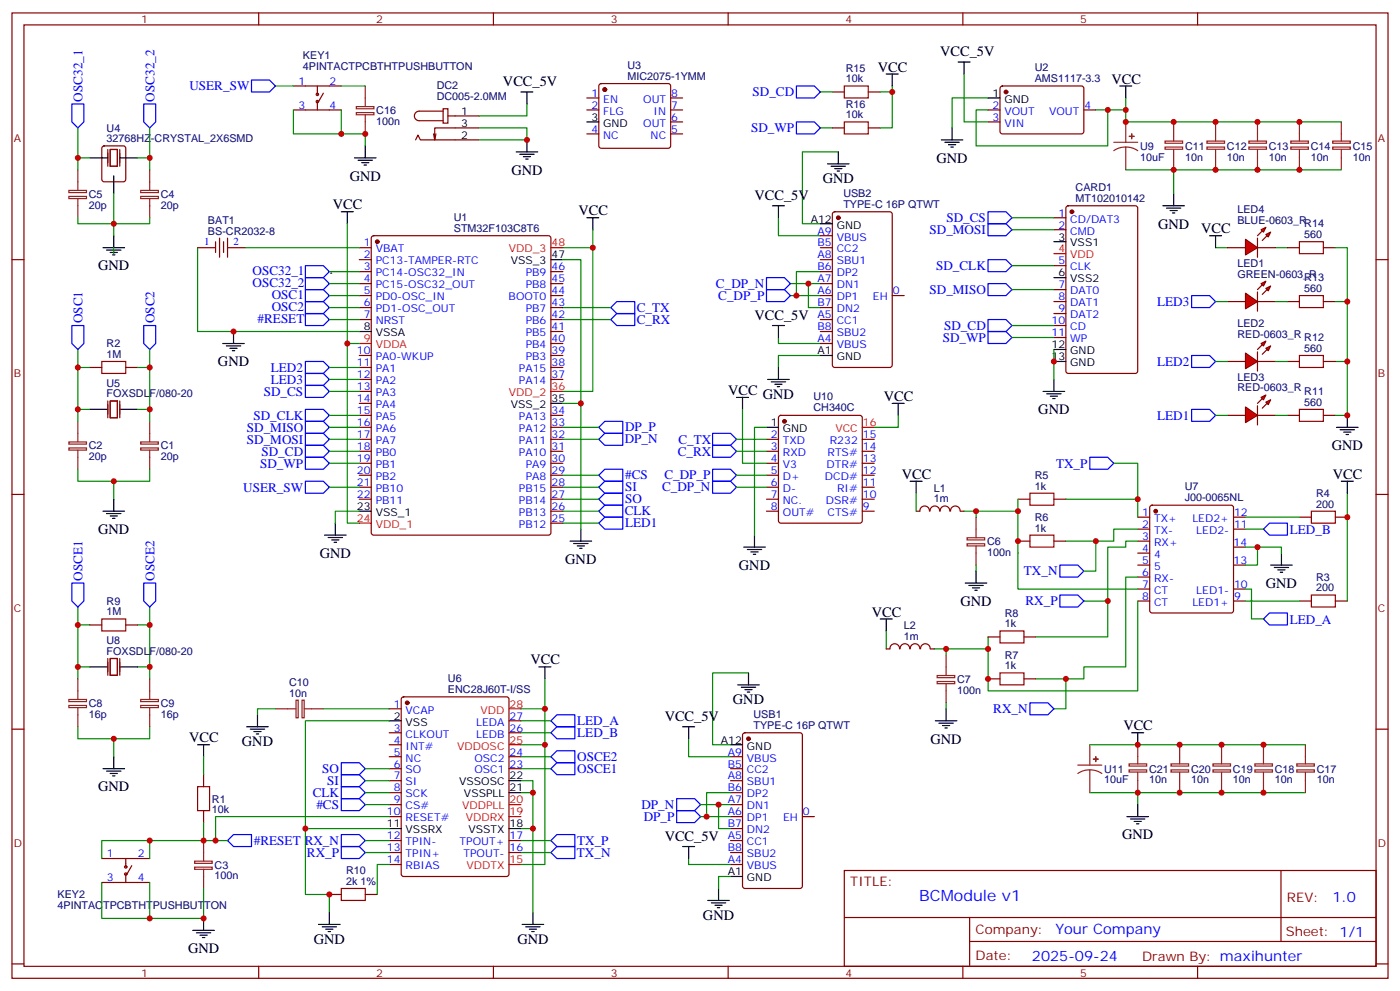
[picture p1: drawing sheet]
<svg xmlns="http://www.w3.org/2000/svg" width="412mm" height="292mm" viewBox="0 0 412 292" stroke-linecap="round" stroke-linejoin="round" font-family="sans-serif">
<g fill="none" stroke="#870000" stroke-width=".35">
<path d="M3.5 3.8h405.4v284.3h-405.4zM7.1 7.3h398.2v277.3h-398.2zM76.2 3.8v3.5M145.3 3.8v3.5M214.5 3.8v3.5M283.6 3.8v3.5M352.8 3.8v3.5M172.9 32.4h3.5M172.9 28.9h3.5M172.9 39.4h3.5M176.6 24.8l.5-.2h19.7l.5 .2 .3 .5v17.7l-.3 .5-.5 .2h-19.7l-.5-.3-.2-.4v-17.7zM197.6 32.4h3.5"/>
<path d="M197.6 35.9h3.5M197.6 28.9h3.5M197.6 39.4h3.5M291 32.4h3.6M291 35.9h3.6M294.8 25.5l.5-.2 23.5 .1 .5 .6-.1 13-.6 .4h-23.6l-.4-.7v-12.7zM319.3 32.4h3.5M30.2 43.2l.5-.2h5.6l.7 .4v9.4l-.4 .7-5.9 .1-.7-.5v-9.4zM3.5 76.5h3.6M105.8 76.5h3.6M105.8 73h3.6M109.6 69.6l.5-.2h51.5l.6 .5 .1 87-.5 .7h-51.7l-.7-.4v-87.1z"/>
<path d="M405.3 76.5h3.6M105.8 80h3.6M105.8 83.5h3.6M105.8 87.1h3.6M105.8 90.6h3.6M105.8 94.1h3.6M162.3 80h3.5M162.3 83.5h3.5M162.3 87.1h3.5M162.3 90.6h3.5M162.3 94.1h3.5M162.3 97.6h3.5"/>
<path d="M105.8 104.7h3.6M105.8 108.2h3.6M105.8 111.8h3.6M105.8 115.3h3.6M105.8 118.8h3.6M162.3 104.7h3.5M162.3 108.2h3.5M162.3 111.8h3.5M162.3 101.2h3.5M105.8 122.3h3.6M105.8 125.9h3.6M105.8 129.4h3.6"/>
<path d="M105.8 132.9h3.6M105.8 136.5h3.6M105.8 140h3.6M162.3 122.3h3.5M162.3 125.9h3.5M162.3 129.4h3.5M162.3 132.9h3.5M162.3 136.5h3.5M162.3 140h3.5M3.5 145.6h3.6M105.8 143.5h3.6M105.8 147h3.6"/>
<path d="M162.3 143.5h3.5M162.3 147h3.5M162.3 154.1h3.5M162.3 150.6h3.5M405.3 145.6h3.6M3.5 214.8h3.6M405.3 214.8h3.6M248.7 256.4h156.6v28.2h-156.6zM377.3 256.4v20.9M248.7 270.2h156.5M285.6 277.3h119.6M285.6 270.2v14.2"/>
<path d="M3.5 283.9h3.6M76.2 284.6v3.5M145.3 284.6v3.5M214.5 284.6v3.5M283.6 284.6v3.5M352.8 284.6v3.5M405.3 283.9h3.6"/>
</g>
<g fill="#870000" stroke="#870000" stroke-width=".35">
<circle cx="111.1" cy="71.2" r=".53"/>
<circle cx="296.3" cy="27.1" r=".53"/>
<circle cx="178.2" cy="26.4" r=".53"/>
</g>
<g fill="none" stroke="#000" stroke-width=".35">
<path d="M282.2 18.3h3.6M284 18.3v3.5M172.9 35.9h3.5M291 28.9h3.6M329.8 25.3h3.6M331.6 25.3v3.6M26.5 46.5h5.2M33.5 51.8v5.3M35.3 46.5h5.3M162.3 76.5h3.5M105.8 97.6h3.6M162.3 118.8h3.5"/>
<path d="M26.5 120.6h5.2M35.3 120.6h5.3M95.6 157.6h6.4M96.7 158.3h4.2M97.7 159h2.1M98.4 159.7h.7M98.8 154.1v3.5M105.8 150.6h3.6"/>
</g>
<path d="M162.3 73h3.5M105.8 101.2h3.6M162.3 115.3h3.5M105.8 154.1h3.6" fill="none" stroke="#f00" stroke-width=".35"/>
<path d="M31.7 44v5M32.5 44h2.1v5h-2.1zM35.3 44v5M31.7 118.1v4.9M32.5 118.1h2.1v4.9h-2.1zM35.3 118.1v4.9" fill="none" stroke="#871200" stroke-width=".35"/>
<path d="M20.3 130.2h5.2v.6h-5.2zM20.3 131.9h5.2v.7h-5.2zM22.9 124.1v6M22.9 132.6v5.6M41.5 130.2h5.1v.6h-5.1zM41.5 131.9h5.1v.7h-5.1zM44.1 124.1v6M44.1 132.6v5.6" fill="none" stroke="#8c2424" stroke-width=".35"/>
<g fill="#f00" stroke="#870000" stroke-width=".35">
<path d="M366.9 86.4l3.5 2.4-3.5 2.1z"/>
<path d="M370.4 86v5.7z"/>
</g>
<g fill="#870000" stroke="#870000" stroke-width=".35">
<path d="M371.8 83.9l-1.4 1.4z"/>
<path d="M371.8 86.7l1.4-1.4z"/>
</g>
<g fill="#f00" stroke="#870000" stroke-width=".35">
<path d="M371.5 83.5l1.4-.7-.7 1.4z"/>
<path d="M372.9 84.9l1.4-.7-.7 1.5z"/>
</g>
<path d="M361.6 88.8h5.3M370.4 88.8h5.3" fill="none" stroke="#870000" stroke-width=".35"/>
<g fill="#f00" stroke="#870000" stroke-width=".35">
<path d="M366.9 104l3.5 2.5-3.5 2.1z"/>
<path d="M370.4 103.6v5.7z"/>
</g>
<g fill="#870000" stroke="#870000" stroke-width=".35">
<path d="M370.4 102.9l1.4-1.4z"/>
<path d="M371.8 104.4l1.4-1.5z"/>
</g>
<g fill="#f00" stroke="#870000" stroke-width=".35">
<path d="M371.5 101.2l1.4-.7-.7 1.4z"/>
<path d="M372.9 102.6l1.4-.7-.7 1.4z"/>
</g>
<path d="M361.6 106.5h5.3M370.4 106.5h5.3" fill="none" stroke="#870000" stroke-width=".35"/>
<g fill="#f00" stroke="#870000" stroke-width=".35">
<path d="M366.9 119.9l3.5 2.4-3.5 2.2z"/>
<path d="M370.4 119.5v5.7z"/>
</g>
<g fill="#870000" stroke="#870000" stroke-width=".35">
<path d="M371.8 117.4l-1.4 1.4z"/>
<path d="M371.8 120.2l1.4-1.4z"/>
</g>
<g fill="#f00" stroke="#870000" stroke-width=".35">
<path d="M371.5 117.1l1.4-.8-.7 1.5z"/>
<path d="M372.9 118.5l1.4-.7-.7 1.4z"/>
</g>
<g fill="none" stroke="#870000" stroke-width=".35">
<path d="M86.4 32.4h14.1M86.4 25.3h14.1M93.5 25.3v2.5M93.5 29.9v2.5M95.2 27.4l-1.4 2.5M58.2 73h5.3M67 73h5.3M310.4 64.1h3.6M310.4 67.7h3.6M310.4 78.2h3.6M314.2 60.8l.5-.2h19.7l.7 .4v48.3l-.4 .6-20 .1-.7-.5v-48.2zM379.2 73h3.6"/>
<path d="M389.8 73h3.5M310.4 85.3h3.6M310.4 88.8h3.6M310.4 92.4h3.6M310.4 95.9h3.6M310.4 99.4h3.6M379.2 88.8h3.6M389.8 88.8h3.5M26.5 108.2h3.5M37 108.2h3.6M379.2 106.5h3.6M389.8 106.5h3.5"/>
<path d="M361.6 122.3h5.3M370.4 122.3h5.3M379.2 122.3h3.6M389.8 122.3h3.5M269.9 150.6h1M271 150.5a1.41 1.41 0 0 1 1.4-1.5 1.41 1.41 0 0 1 1.4 1.5M274 150.5a1.41 1.41 0 0 1 1.4-1.5 1.41 1.41 0 0 1 1.4 1.5M277 150.5a1.41 1.41 0 0 1 1.4-1.5 1.41 1.41 0 0 1 1.4 1.5M280 150.5a1.41 1.41 0 0 1 1.4-1.5 1.41 1.41 0 0 1 1.4 1.5M282.9 150.6h1.1M299.9 159.4h3.5M299.9 147h3.5"/>
<path d="M310.4 159.4h3.6M310.4 147h3.6M335.1 152.3h3.6M335.1 155.9h3.6M335.1 159.4h3.6M338.9 149l.5-.2h23.3l.5 .2 .2 .5v30.3l-.3 .5-.4 .3h-23.3l-.5-.3-.2-.5v-30.3zM363.4 152.3h3.5M363.4 155.9h3.5M382.8 152.3h3.5M393.3 152.3h3.6M335.1 166.4h3.6M335.1 173.5h3.6"/>
<path d="M335.1 177h3.6M335.1 170h3.6M335.1 162.9h3.6M363.4 166.4h3.5M363.4 161.1h3.5M363.4 173.5h3.5M363.4 177h3.5M382.8 177h3.5M393.3 177h3.6M26.5 184.1h3.5M37 184.1h3.6M261.1 191.1h1"/>
<path d="M262.2 191.1a1.41 1.41 0 0 1 1.4-1.5 1.41 1.41 0 0 1 1.4 1.5M265.1 191.1a1.41 1.41 0 0 1 1.5-1.5 1.41 1.41 0 0 1 1.4 1.5M268.1 191.1a1.41 1.41 0 0 1 1.4-1.5 1.41 1.41 0 0 1 1.4 1.5M271.2 191.1a1.41 1.41 0 0 1 1.4-1.5 1.41 1.41 0 0 1 1.4 1.5M274.1 191.1h1.1M291 200h3.6M291 187.6h3.6M301.6 200h3.6M301.6 187.6h3.6M114.7 208.8h3.5M114.7 215.8h3.5M114.7 219.4h3.5"/>
<path d="M118.4 205.5l.5-.3h30.3l.7 .5v51.8l-.4 .6-30.6 .1-.7-.5v-51.7zM149.9 215.8h3.6M149.9 212.3h3.6M60 228.2v3.5M60 238.8v3.5M114.7 222.9h3.5M114.7 226.4h3.5M114.7 229.9h3.5M114.7 233.5h3.5M114.7 237h3.5M149.9 222.9h3.6M149.9 226.4h3.6"/>
<path d="M30 259.9h14.1M30 252.9h14.1M37 252.9v2.4M37 257.5v2.4M38.8 255l-1.4 2.5M114.7 240.5h3.5M114.7 247.6h3.5M114.7 251.1h3.5M114.7 254.6h3.5M149.9 247.6h3.6M149.9 251.1h3.6M97 263.5h3.5"/>
<path d="M107.6 263.5h3.5"/>
<circle cx="93.5" cy="29.9" r=".35"/>
<circle cx="93.5" cy="27.8" r=".35"/>
<circle cx="37" cy="255.3" r=".35"/>
<circle cx="37" cy="257.5" r=".35"/>
</g>
<g fill="none" stroke="#8c2424" stroke-width=".35">
<path d="M331.6 35.9v6M20.3 56.1h5.2v.6h-5.2zM20.3 57.9h5.2v.6h-5.2zM22.9 50v6M22.9 58.5v5.6M41.5 56.1h5.1v.6h-5.1zM41.5 57.9h5.1v.6h-5.1zM44.1 50v6M44.1 58.5v5.6M328.1 41.9h7M331.6 43.3l1.9 .3 1.6 .8M331.6 43.3l-1.8 .3-1.7 .8"/>
<path d="M331.6 43.3v6.7M284.9 158.4h5.2v.6h-5.2zM287.5 152.3v6M284.9 160.2h5.2v.6h-5.2zM287.5 160.8v5.6M22.9 200v6M44.1 200v6M276 199h5.2v.6h-5.2zM278.7 192.9v6M20.3 206h5.2v.7h-5.2zM20.3 207.8h5.2v.6h-5.2zM22.9 208.4v5.7"/>
<path d="M41.5 206h5.1v.7h-5.1zM41.5 207.8h5.1v.6h-5.1zM44.1 208.4v5.7M276 200.7h5.2v.7h-5.2zM278.7 201.4v5.6M57.3 253.6h5.2v.7h-5.2zM57.3 255.4h5.2v.6h-5.2zM60 247.6v6M60 256v5.7"/>
</g>
<g fill="none" stroke="#000" stroke-width=".35">
<path d="M30.3 73h6.4M31.4 73.7h4.2M32.5 74.4h2.1M33.2 75.1h.7M33.5 69.4v3.6M310.4 71.2h3.6M68.8 97.6v3.6M310.4 81.8h3.6M65.6 101.2h6.4M66.7 101.9h4.2M67.7 102.6h2.1M68.4 103.3h.7"/>
<path d="M310.4 102.9h3.6M310.4 106.5h3.6M393.7 125.9h6.3M394.8 126.6h4.2M395.8 127.3h2.1M396.5 128h.7M396.9 122.3v3.6M30.3 150.6h6.4M31.4 151.3h4.2M32.5 152h2.1M33.2 152.7h.7M33.5 147v3.6"/>
<path d="M167.9 159.4h6.4M171.1 155.9v3.5M268.1 141.7h3.5M269.9 141.7v3.6M395.1 141.7h3.5M396.9 141.7v3.6M169 160.1h4.2M170 160.8h2.2M170.7 161.5h.7M284.3 171.7h6.4M285.4 172.4h4.2M286.5 173.1h2.1"/>
<path d="M287.2 173.8h.7M287.5 168.2v3.5M374.3 166.4h6.3M375.4 167.1h4.2M376.4 167.9h2.1M377.1 168.6h.7M377.5 162.9v3.5M26.5 196.4h5.2M35.3 196.4h5.3M158.7 196.4h3.6M160.5 196.4v3.6M259.3 182.3h3.5"/>
<path d="M261.1 182.3v3.5M58.2 219.4h3.5M60 219.4v3.5M72.7 214.1h6.3M73.7 214.8h4.3M74.8 215.5h2.1M75.5 216.2h.7M75.8 210.5v3.6M114.7 212.3h3.5M275.5 212.3h6.4M276.6 213h4.2M277.6 213.7h2.2"/>
<path d="M278.3 214.4h.7M278.7 208.8v3.5M30.3 226.4h6.4M31.4 227.1h4.2M32.5 227.8h2.1M33.2 228.5h.7M33.5 222.9v3.5M149.9 233.5h3.6M149.9 229.9h3.6M114.7 244.1h3.5M149.9 244.1h3.6M56.8 274h6.3"/>
<path d="M57.9 274.7h4.2M58.9 275.4h2.1M59.6 276.2h.7M60 270.5v3.5M93.8 272.3h6.4M94.9 273h4.2M96 273.7h2.1M96.7 274.4h.7M97 268.7v3.6M153.8 272.3h6.4M154.9 273h4.2M155.9 273.7h2.1"/>
<path d="M156.6 274.4h.7M157 268.7v3.6"/>
</g>
<g fill="none" stroke="#00f" stroke-width=".35">
<path d="M21.2 30.6h3.5v5.3l-1.8 1.8-1.7-1.8zM42.3 30.6h3.6v5.3l-1.8 1.8-1.8-1.8zM90 78.2h5.2l1.8 1.8-1.8 1.8h-5.2zM21.2 95.9h3.5v5.3l-1.8 1.7-1.7-1.7zM42.3 95.9h3.6v5.3l-1.8 1.7-1.8-1.7zM90 92.4h5.2l1.8 1.7-1.8 1.8h-5.2zM90 85.3h5.2l1.8 1.8-1.8 1.7h-5.2zM90 88.8h5.2l1.8 1.8-1.8 1.8h-5.2zM90 81.8h5.2l1.8 1.7-1.8 1.8h-5.2zM351 87.1h5.3l1.8 1.7-1.8 1.8h-5.3zM351 104.7h5.3l1.8 1.8-1.8 1.7h-5.3zM176.4 140l1.8-1.8h5.2v3.5h-5.2z"/>
<path d="M321 134.7h5.3l1.8 1.8-1.8 1.7h-5.3zM351 120.6h5.3l1.8 1.7-1.8 1.8h-5.3zM176.4 150.6l1.8-1.8h5.2v3.5h-5.2zM176.4 143.5l1.8-1.8h5.2v3.6h-5.2zM176.4 147l1.8-1.7h5.2v3.5h-5.2zM372.2 155.9l1.7-1.8h5.3v3.5h-5.3zM21.2 171.7h3.5v5.3l-1.8 1.8-1.7-1.8zM42.3 171.7h3.6v5.3l-1.8 1.8-1.8-1.8zM312.2 166.4h5.3l1.8 1.8-1.8 1.8h-5.3zM312.2 175.3h5.3l1.8 1.7-1.8 1.8h-5.3zM372.2 182.3l1.7-1.7h5.3v3.5h-5.3zM162.3 212.3l1.7-1.8h5.3v3.6h-5.3z"/>
<path d="M162.3 215.8l1.7-1.7h5.3v3.5h-5.3zM303.4 207h5.3l1.7 1.8-1.7 1.7h-5.3zM100.5 224.6h5.3l1.8 1.8-1.8 1.8h-5.3zM100.5 228.2h5.3l1.8 1.7-1.8 1.8h-5.3zM100.5 231.7h5.3l1.8 1.8-1.8 1.7h-5.3zM100.5 235.2h5.3l1.8 1.8-1.8 1.8h-5.3zM162.3 222.9l1.7-1.8h5.3v3.5h-5.3zM164 224.6h5.3v3.6h-5.3l-1.7-1.8zM68.8 245.8h5.3v3.5h-5.3l-1.8-1.7zM100.5 249.3h5.3l1.8 1.8-1.8 1.8h-5.3zM100.5 245.8h5.3l1.8 1.8-1.8 1.7h-5.3zM162.3 251.1l1.7-1.8h5.3v3.6h-5.3z"/>
<path d="M164 245.8h5.3v3.5h-5.3l-1.7-1.7z"/>
</g>
<g fill="none" stroke="#a10000" stroke-width=".35">
<path d="M63.5 71.2v3.2M64.7 70.1v5.7M65.9 71.2v3.2M67 70.1v5.7M382.8 71.2h7v3.5h-7zM382.8 87.1h7v3.5h-7zM30 106.5h7v3.5h-7zM382.8 104.7h7v3.5h-7zM382.8 120.6h7v3.5h-7zM303.4 145.3h7v3.5h-7zM303.4 157.6h7v3.5h-7zM386.3 150.6h7v3.5h-7z"/>
<path d="M386.3 175.3h7v3.5h-7zM30 182.3h7v3.5h-7zM294.6 198.2h7v3.5h-7zM294.6 185.8h7v3.6h-7zM58.2 231.7h3.5v7.1h-3.5zM100.5 261.7h7.1v3.5h-7.1z"/>
</g>
<g fill="none" stroke="#008700" stroke-width=".35">
<path d="M22.9 37.7v8.8M44.1 37.7v8.8M26.5 46.5h-3.6v3.5M33.5 57.1v12.3M40.6 46.5h3.5v3.5M22.9 64.1v1.8h21.2v-1.8M58.2 73v24.6h47.6M72.3 73h33.5M358.1 73h3.5M375.7 73h3.5M97 94.1h8.8M97 80h8.8"/>
<path d="M97 83.5h8.8M97 87.1h8.8M97 90.6h8.8M358.1 88.8h3.5M375.7 88.8h3.5M393.3 88.8h3.6v17.7M22.9 102.9v5.3M26.5 108.2h-3.6v12.4M40.6 108.2h3.5v12.4M44.1 102.9v5.3M165.8 118.8h5.3v37.1M358.1 106.5h3.5"/>
<path d="M375.7 106.5h3.5M393.3 106.5h3.6v15.8h-3.6M22.9 138.2v3.5h21.2v-3.5M26.5 120.6h-3.6v3.5M40.6 120.6h3.5v3.5M165.8 140h10.6M328.1 136.5h7v10.5M358.1 122.3h3.5M375.7 122.3h3.5M33.5 141.7v5.3M105.8 150.6h-7v3.5M165.8 150.6h10.6"/>
<path d="M165.8 143.5h10.6M165.8 147h10.6M269.9 145.3v5.3M284 150.6h3.5M299.9 147v26.5h35.2M299.9 150.6h-12.4v1.7M314 147h21.1v5.3M322.8 159.4v8.8h-3.5M335.1 155.9h-7v3.5h-14.1M335.1 159.4h-3.5v1.7h-5.3v15.9M366.9 152.3h15.9M366.9 155.9h5.3"/>
<path d="M396.9 145.3v31.7M22.9 178.8v5.3M44.1 178.8v5.3M287.5 166.4v1.8M319.3 177h7v10.6h-21.1M335.1 177v26.5h-44.1v-15.9M335.1 170h-3.5v26.4h-12.3v3.6h-14.1M366.9 173.5h1.8v8.8h3.5M366.9 161.1h10.6v1.8M366.9 177h15.9M370.4 161.1v5.3h-3.5M26.5 184.1h-3.6v12.3"/>
<path d="M26.5 196.4h-3.6v3.6M40.6 184.1h3.5v12.3M40.6 196.4h3.5v3.6M160.5 200v54.6h-7M261.1 185.8v5.3M275.2 191.1h3.5M291 191.1h-12.3v1.8M314 200v8.8h-3.6M22.9 214.1v3.5h21.2v-3.5M33.5 217.6v5.3M114.7 212.3h-24.7v51.2h7v5.2M153.5 215.8h8.8"/>
<path d="M153.5 212.3h8.8M153.5 219.4h7M153.5 208.8h7M60 222.9v5.3M107.6 226.4h7.1M107.6 229.9h7.1M107.6 233.5h7.1M107.6 237h7.1M153.5 233.5h3.5v35.2M153.5 229.9h3.5v3.6M153.5 222.9h8.8M153.5 226.4h8.8"/>
<path d="M30 259.9v10.6h14.1M44.1 259.9v10.6h15.9v-8.8M44.1 247.6h-14.1v5.3M60 242.3v5.3h-15.9v5.3M60 247.6h7M90 244.1h24.7M107.6 247.6h7.1M107.6 251.1h7.1M114.7 254.6h-3.6v8.9M114.7 240.5h-51.2v7.1M153.5 247.6h8.8M153.5 251.1h8.8"/>
<path d="M153.5 244.1h3.5"/>
</g>
<circle cx="97.4" cy="80.5" r=".18" fill="#000"/>
<g fill="#870000" stroke="#870000" stroke-width=".35">
<circle cx="315.7" cy="62.4" r=".53"/>
<circle cx="119.9" cy="207" r=".53"/>
<circle cx="340.4" cy="150.6" r=".53"/>
</g>
<path d="M310.4 74.7h3.6M149.9 219.4h3.6M149.9 208.8h3.6M149.9 237h3.6M149.9 254.6h3.6M149.9 240.5h3.6" fill="none" stroke="#f00" stroke-width=".35"/>
<path d="M31.7 194v4.9M32.5 194h2.1v4.9h-2.1zM35.3 194v4.9" fill="none" stroke="#871200" stroke-width=".35"/>
<g fill="#8c2424" stroke="#8c2424" stroke-width=".35">
<path d="M333.3 39.4l.1 1.5z"/>
<path d="M332.7 40.1l1.4 .1z"/>
</g>
<g fill="#f00" stroke="#870000" stroke-width=".35">
<path d="M366.9 70.5l3.5 2.5-3.5 2.1z"/>
<path d="M370.4 70.1v5.7z"/>
</g>
<g fill="#870000" stroke="#870000" stroke-width=".35">
<path d="M371.8 68l-1.4 1.4z"/>
<path d="M371.8 70.8l1.4-1.4z"/>
</g>
<g fill="#f00" stroke="#870000" stroke-width=".35">
<path d="M371.5 67.7l1.4-.7-.7 1.4z"/>
<path d="M372.9 69.1l1.4-.7-.7 1.4z"/>
</g>
<g fill="none" stroke="#870000" stroke-width=".35">
<path d="M128.4 39.4l-.3 1.8M130.5 32h1.4v4.3h-1.4zM130.5 32.7h-7a1.41 1.41 0 0 0-1.4 1.4 1.41 1.41 0 0 0 1.4 1.5h7M131.9 34.1h9.2M141.1 37.7h-13v3.5l-.4-1.8M245.2 27.1h3.5M245.2 37.7h3.5M255.8 27.1h3.5M255.8 37.7h3.5M122.4 41.2l.7-1.4 .7 1.4h17.3M241.7 73h3.5M241.7 69.4h3.5"/>
<path d="M241.7 76.5h3.5M245.4 62.6l.5-.2h16.2l.7 .4v44.7l-.4 .7h-16.5l-.7-.4v-44.7zM361.6 73h5.3M370.4 73h5.3M241.7 87.1h3.5M241.7 80h3.5M241.7 83.5h3.5M241.7 90.6h3.5M241.7 94.1h3.5M241.7 97.6h3.5M262.8 87.1h3.5M241.7 101.2h3.5"/>
<path d="M225.8 129.4h3.5M225.8 132.9h3.5M225.8 136.5h3.5M225.8 140h3.5M229.5 122.5l.5-.2h23.3l.5 .2 .2 .5v30.4l-.2 .5-.5 .2h-23.3l-.5-.2-.2-.5v-30.4zM254 129.4h3.5M254 132.9h3.5M254 136.5h3.5M254 140h3.5M225.8 143.5h3.5M225.8 147h3.5M225.8 150.6h3.5"/>
<path d="M254 143.5h3.5M254 147h3.5M254 150.6h3.5M219 216l.4-.2h16.3l.6 .5 .1 44.7-.5 .6-16.5 .1-.6-.5-.1-44.7zM215.2 222.9h3.5M215.2 226.4h3.5M215.2 233.5h3.5M215.2 229.9h3.5M215.2 237h3.5M215.2 254.6h3.5M215.2 240.5h3.5M215.2 244.1h3.5"/>
<path d="M215.2 247.6h3.5M215.2 251.1h3.5M236.4 240.5h3.5"/>
</g>
<g fill="none" stroke="#008700" stroke-width=".35">
<path d="M81.1 25.3h5.3M86.4 32.4v7h14.1M100.5 32.4v7h7.1v3.6M100.5 25.3h7.1M141.1 37.7h14.1v3.5h-14.1M155.2 30.6v3.5h-14.1M241.7 27.1h3.5M241.7 37.7h3.5M259.3 27.1h3.5M262.8 25.3v12.4h-3.5M284 21.8v14.1h7M291 28.9h-10.5v8.8"/>
<path d="M291 32.4h-3.5v10.6h38.8v-10.6h-3.5M331.6 28.9v3.5h-5.3M331.6 32.4v3.5h63.5M246.9 44.7h-10.5v21.2h5.3M331.6 50h63.5M345.7 50v7.1M33.5 73v1.7M102.3 65.9v35.3h3.5M165.8 76.5h5.3v42.3M174.6 67.7v5.3h-8.8M174.6 73v42.3h-8.8M229.3 64.1v5.3h12.4"/>
<path d="M298.1 64.1h12.3M298.1 67.7h12.3M298.1 78.2h12.3M393.3 73h3.6v15.8M165.8 90.6h14.1M165.8 94.1h14.1M229.3 99.4v1.8h12.4M232.8 87.1h8.9M232.8 83.5h8.9M238.1 83.5v7.1h3.6M241.7 80h-7.1v7.1M298.1 85.3h12.3"/>
<path d="M298.1 95.9h12.3M298.1 99.4h12.3M97 115.3h8.8M97 111.8h8.8M97 108.2h8.8M102.3 101.2v52.9h3.5M241.7 104.7h-12.4v3.5M310.4 102.9v8.9M97 129.4h8.8M97 125.9h8.8M97 122.3h8.8M97 132.9h8.8"/>
<path d="M97 136.5h8.8M165.8 129.4h10.6M165.8 125.9h10.6M217 129.4h8.8M217 132.9h8.8M217 140h8.8M218.7 120.6v15.9h7.1M225.8 125.9h-3.6v31.7M264.6 122.3v3.6h-7.1M97 143.5h8.8M165.8 154.1h10.6M217 143.5h8.8"/>
<path d="M220.5 198.2h-10.6v21.2h5.3M81.1 208.8h-5.3v1.7M95.2 208.8h19.5M202.8 217.6v5.3h12.4M278.7 207v1.8M321 219.4h63.5M206.4 237h8.8M211.7 237v7.1h3.5M215.2 233.5h-7.1v7M321 233.5h63.5M335.1 233.5v3.5M202.8 252.9v1.7h12.4"/>
<path d="M206.4 240.5h8.8M215.2 258.2h-3.5v3.5"/>
</g>
<g fill="none" stroke="#000" stroke-width=".35">
<path d="M153.5 27.1h3.5M155.2 27.1v3.5M261.1 21.8h3.5M262.8 21.8v3.5M280.5 37.7v3.5M104.4 46.5h6.4M105.5 47.2h4.2M106.5 47.9h2.2M107.2 48.6h.7M107.6 43v3.5M152 44.7h6.4M153.1 45.4h4.2"/>
<path d="M154.2 46.1h2.1M154.9 46.8h.7M155.2 41.2v3.5M243.8 48.3h6.3M244.8 49h4.3M245.9 49.7h2.1M246.6 50.4h.7M246.9 44.7v3.6M277.3 41.2h6.3M278.3 41.9h4.3M279.4 42.6h2.1M280.1 43.3h.7"/>
<path d="M345.7 57.1v3.5M100.5 62.4h3.6M102.3 62.4v3.5M172.9 64.1h3.5M174.6 64.1v3.6M227.5 60.6h3.6M229.3 60.6v3.5M241.7 65.9h3.5M342.5 60.6h6.4M343.6 61.3h4.2M344.7 62h2.1M345.4 62.7h.7"/>
<path d="M356.3 69.4h3.5M358.1 69.4v3.6M227.5 95.9h3.6M229.3 95.9v3.5M217 117.1h3.5M218.7 117.1v3.5M226.1 111.8h6.4M227.2 112.5h4.2M228.2 113.2h2.2M229 113.9h.7M229.3 108.2v3.6M241.7 104.7h3.5"/>
<path d="M262.8 118.8h3.5M264.6 118.8v3.5M307.3 115.3h6.3M308.3 116h4.3M309.4 116.7h2.1M310.1 117.4h.7M310.4 111.8v3.5M225.8 125.9h3.5M222.2 157.6v3.5M219.1 161.1h6.3M220.1 161.9h4.3M221.2 162.6h2.1"/>
<path d="M221.9 163.3h.7M220.5 198.2v3.5M201.1 214.1h3.5M202.8 214.1v3.5M215.2 219.4h3.5M217.3 201.7h6.4M218.4 202.4h4.2M219.4 203.1h2.1M220.1 203.8h.7M333.4 215.8h3.5M335.1 215.8v3.6M335.1 237v3.5"/>
<path d="M201.1 249.3h3.5M202.8 249.3v3.6M215.2 258.2h3.5M332 240.5h6.3M333 241.2h4.3M334.1 241.9h2.1M334.8 242.6h.7M208.5 265.2h6.3M209.5 265.9h4.3M210.6 266.6h2.1M211.3 267.3h.7M211.7 261.7v3.5"/>
</g>
<g fill="none" stroke="#8c2424" stroke-width=".35">
<path d="M105 31.4h5.1v.6h-5.1zM105 33.2h5.1v.6h-5.1zM107.6 25.3v6M107.6 33.8v5.6M345.7 35.9v5.7M358.1 35.9v5.7M370.4 35.9v5.7M382.8 35.9v5.7M395.1 35.9v5.7M343.2 43.3h5.2v.7h-5.2zM343.2 41.6h5.2v.6h-5.2zM345.7 44v6"/>
<path d="M355.5 43.3h5.2v.7h-5.2zM355.5 41.6h5.2v.6h-5.2zM358.1 44v6M367.9 43.3h5.2v.7h-5.2zM367.9 41.6h5.2v.6h-5.2zM370.4 44v6M380.2 43.3h5.2v.7h-5.2zM380.2 41.6h5.2v.6h-5.2zM382.8 44v6M392.6 43.3h5.2v.7h-5.2zM392.6 41.6h5.2v.6h-5.2zM395.1 44v6"/>
<path d="M81.1 208.8h6M87.2 206.2h.6v5.2h-.6zM89 206.2h.6v5.2h-.6zM89.6 208.8h5.6M321 219.4v6M335.1 219.4v5.6M347.5 219.4v5.6M359.8 219.4v5.6M372.2 219.4v5.6M384.5 219.4v5.6M317.5 225.4h7.1M321 226.8l1.9 .2 1.7 .8"/>
<path d="M321 226.8l-1.8 .2-1.7 .8M321 226.8v6.7M332.6 226.8h5.2v.6h-5.2zM332.6 225h5.2v.6h-5.2zM335.1 227.5v6M344.9 226.8h5.2v.6h-5.2zM344.9 225h5.2v.6h-5.2zM347.5 227.5v6M357.3 226.8h5.2v.6h-5.2zM357.3 225h5.2v.6h-5.2zM359.8 227.5v6M369.6 226.8h5.2v.6h-5.2z"/>
<path d="M369.6 225h5.2v.6h-5.2zM372.2 227.5v6M382 226.8h5.2v.6h-5.2zM382 225h5.2v.6h-5.2zM384.5 227.5v6"/>
</g>
<g fill="none" stroke="#00f" stroke-width=".35">
<path d="M74.1 23.6h5.3l1.7 1.7-1.7 1.8h-5.3zM234.6 25.3h5.3l1.8 1.8-1.8 1.8h-5.3zM234.6 35.9h5.3l1.8 1.8-1.8 1.7h-5.3zM291 76.5h5.3l1.8 1.7-1.8 1.8h-5.3zM291 65.9h5.3l1.8 1.8-1.8 1.7h-5.3zM291 62.4h5.3l1.8 1.7-1.8 1.8h-5.3zM179.9 90.6l1.8-1.8h5.3v3.6h-5.3zM179.9 94.1l1.8-1.7h5.3v3.5h-5.3zM225.8 85.3h5.3l1.7 1.8-1.7 1.7h-5.3zM225.8 81.8h5.3l1.7 1.7-1.7 1.8h-5.3zM291 83.5h5.3l1.8 1.8-1.8 1.8h-5.3zM291 97.6h5.3l1.8 1.8-1.8 1.8h-5.3z"/>
<path d="M291 94.1h5.3l1.8 1.8-1.8 1.7h-5.3zM90 113.5h5.2l1.8 1.8-1.8 1.8h-5.2zM90 106.5h5.2l1.8 1.7-1.8 1.8h-5.2zM90 110h5.2l1.8 1.8-1.8 1.7h-5.2zM90 124.1h5.2l1.8 1.8-1.8 1.7h-5.2zM90 120.6h5.2l1.8 1.7-1.8 1.8h-5.2zM90 127.6h5.2l1.8 1.8-1.8 1.8h-5.2zM90 134.7h5.2l1.8 1.8-1.8 1.7h-5.2zM90 131.2h5.2l1.8 1.7-1.8 1.8h-5.2zM176.4 125.9l1.8-1.8h5.2v3.5h-5.2zM176.4 129.4l1.8-1.8h5.2v3.6h-5.2zM209.9 138.2h5.3l1.8 1.8-1.8 1.7h-5.3z"/>
<path d="M209.9 131.2h5.3l1.8 1.7-1.8 1.8h-5.3zM209.9 127.6h5.3l1.8 1.8-1.8 1.8h-5.3zM90 141.7h5.2l1.8 1.8-1.8 1.8h-5.2zM176.4 154.1l1.8-1.8h5.2v3.6h-5.2zM209.9 141.7h5.3l1.8 1.8-1.8 1.8h-5.3zM199.3 235.2h5.3l1.8 1.8-1.8 1.8h-5.3zM199.3 238.8h5.3l1.8 1.7-1.8 1.8h-5.3z"/>
</g>
<path d="M248.7 25.3h7.1v3.6h-7.1zM248.7 35.9h7.1v3.5h-7.1z" fill="none" stroke="#a10000" stroke-width=".35"/>
<g fill="#870000" stroke="#870000" stroke-width=".35">
<circle cx="220.5" cy="217.6" r=".53"/>
<circle cx="231.1" cy="124.1" r=".53"/>
<circle cx="246.9" cy="64.1" r=".53"/>
</g>
<path d="M254 125.9h3.5" fill="none" stroke="#f00" stroke-width=".35"/>
<g fill="#8c2424" stroke="#8c2424" stroke-width=".35">
<path d="M322.8 222.9v1.4z"/>
<path d="M322.1 223.6h1.4z"/>
</g>
<g fill="#c00">
<circle cx="60" cy="270.5" r=".88"/>
<circle cx="44.1" cy="270.5" r=".88"/>
<circle cx="33.5" cy="141.7" r=".88"/>
<circle cx="44.1" cy="120.6" r=".88"/>
<circle cx="22.9" cy="120.6" r=".88"/>
<circle cx="22.9" cy="108.2" r=".88"/>
<circle cx="44.1" cy="108.2" r=".88"/>
<circle cx="44.1" cy="46.5" r=".88"/>
<circle cx="22.9" cy="46.5" r=".88"/>
<circle cx="33.5" cy="65.9" r=".88"/>
<circle cx="68.8" cy="97.6" r=".88"/>
<circle cx="60" cy="247.6" r=".88"/>
<circle cx="44.1" cy="247.6" r=".88"/>
<circle cx="396.9" cy="152.3" r=".88"/>
<circle cx="370.4" cy="161.1" r=".88"/>
<circle cx="299.9" cy="150.6" r=".88"/>
<circle cx="299.9" cy="159.4" r=".88"/>
<circle cx="287.5" cy="150.6" r=".88"/>
<circle cx="322.8" cy="159.4" r=".88"/>
<circle cx="335.1" cy="147" r=".88"/>
<circle cx="314" cy="200" r=".88"/>
<circle cx="278.7" cy="191.1" r=".88"/>
<circle cx="326.3" cy="177" r=".88"/>
<circle cx="291" cy="200" r=".88"/>
<circle cx="291" cy="191.1" r=".88"/>
<circle cx="44.1" cy="184.1" r=".88"/>
<circle cx="22.9" cy="184.1" r=".88"/>
<circle cx="22.9" cy="196.4" r=".88"/>
<circle cx="44.1" cy="196.4" r=".88"/>
<circle cx="33.5" cy="217.6" r=".88"/>
<circle cx="157" cy="244.1" r=".88"/>
<circle cx="97" cy="263.5" r=".88"/>
<circle cx="90" cy="244.1" r=".88"/>
<circle cx="160.5" cy="219.4" r=".88"/>
<circle cx="157" cy="233.5" r=".88"/>
<circle cx="160.5" cy="208.8" r=".88"/>
<circle cx="63.5" cy="247.6" r=".88"/>
<circle cx="396.9" cy="122.3" r=".88"/>
<circle cx="396.9" cy="106.5" r=".88"/>
<circle cx="396.9" cy="88.8" r=".88"/>
<circle cx="326.3" cy="32.4" r=".88"/>
<circle cx="171.1" cy="118.8" r=".88"/>
<circle cx="331.6" cy="32.4" r=".88"/>
<circle cx="331.6" cy="35.9" r=".88"/>
<circle cx="345.7" cy="35.9" r=".88"/>
<circle cx="358.1" cy="35.9" r=".88"/>
<circle cx="370.4" cy="35.9" r=".88"/>
<circle cx="382.8" cy="35.9" r=".88"/>
<circle cx="345.7" cy="50" r=".88"/>
<circle cx="358.1" cy="50" r=".88"/>
<circle cx="370.4" cy="50" r=".88"/>
<circle cx="382.8" cy="50" r=".88"/>
<circle cx="174.6" cy="73" r=".88"/>
<circle cx="102.3" cy="101.2" r=".88"/>
<circle cx="310.4" cy="106.5" r=".88"/>
<circle cx="262.8" cy="27.1" r=".88"/>
<circle cx="100.5" cy="39.4" r=".88"/>
<circle cx="107.6" cy="39.4" r=".88"/>
<circle cx="211.7" cy="237" r=".88"/>
<circle cx="208.1" cy="240.5" r=".88"/>
<circle cx="155.2" cy="41.2" r=".88"/>
<circle cx="234.6" cy="87.1" r=".88"/>
<circle cx="238.1" cy="83.5" r=".88"/>
<circle cx="372.2" cy="233.5" r=".88"/>
<circle cx="359.8" cy="233.5" r=".88"/>
<circle cx="347.5" cy="233.5" r=".88"/>
<circle cx="335.1" cy="233.5" r=".88"/>
<circle cx="372.2" cy="219.4" r=".88"/>
<circle cx="359.8" cy="219.4" r=".88"/>
<circle cx="347.5" cy="219.4" r=".88"/>
<circle cx="335.1" cy="219.4" r=".88"/>
</g>
<text font-size="4.6" fill="#00f" x="270.8" y="265.4">BCModule v1</text>
<g font-size="4.2">
<text x="276.9" y="16.5">VCC_5V</text>
<text x="258.6" y="21.1">VCC</text>
<text x="148.2" y="25.3">VCC_5V</text>
<text x="327.4" y="24.6">VCC</text>
<text x="275.9" y="47.9">GND</text>
<text x="103" y="53.2">GND</text>
<text x="150.6" y="51.4">GND</text>
<text x="242.4" y="53.9">GND</text>
<text x="222.2" y="58.8">VCC_5V</text>
<text x="98.1" y="61.7">VCC</text>
<text x="170.4" y="63.4">VCC</text>
<text x="341.1" y="67.3">GND</text>
<text x="353.8" y="68.7">VCC</text>
<text x="28.9" y="79.7">GND</text>
<text x="222.2" y="94.1">VCC_5V</text>
<text x="64.2" y="107.9">GND</text>
<text x="214.5" y="116.3">VCC GND</text>
<text x="260.3" y="118.1">VCC</text>
<text x="305.9" y="122">GND</text>
<text x="392.3" y="132.6">GND</text>
<text x="265.6" y="141">VCC</text>
<text x="392.6" y="141">VCC</text>
<text x="28.9" y="157.3">GND</text>
<text x="94.2" y="164.3">GND</text>
<text x="166.5" y="166.1">GND</text>
<text x="217.7" y="167.9">GND</text>
<text x="372.9" y="173.1">GND</text>
<text x="282.9" y="178.4">GND</text>
<text x="256.8" y="181.6">VCC</text>
<text x="156.3" y="195.7">VCC</text>
<text x="215.9" y="207.4">GND</text>
<text x="195.8" y="212.3">VCC_5V</text>
<text x="330.9" y="215.1">VCC</text>
<text x="55.7" y="218.7">VCC</text>
<text x="71.3" y="219.7">GND</text>
<text x="274.1" y="219">GND</text>
<text x="28.9" y="233.1">GND</text>
<text x="195.8" y="247.6">VCC_5V</text>
<text x="330.6" y="247.2">GND</text>
<text x="207.1" y="270.9">GND</text>
<text x="55.4" y="280.7">GND</text>
<text x="92.4" y="277.9">GND</text>
<text x="152.4" y="277.9">GND</text>
</g>
<g font-size="4.2" fill="#00f">
<text x="392.5" y="265.7">1.0</text>
<text x="310.9" y="275.2">Your Company</text>
<text x="304" y="283">2025-09-24</text>
</g>
<g font-size="3.9" fill="#00f">
<text x="24.3" y="29.9" transform="rotate(-90 24.3 29.9)">OSC32_1</text>
<text x="45.5" y="29.9" transform="rotate(-90 45.5 29.9)">OSC32_2</text>
<text x="55.8" y="26.6">USER_SW</text>
<text x="221.7" y="28.4">SD_CD</text>
<text x="221.2" y="38.9">SD_WP</text>
<text x="278.8" y="65.4">SD_CS</text>
<text x="273.8" y="68.9">SD_MOSI</text>
<text x="74.4" y="81.1">OSC32_1</text>
<text x="275.7" y="79.5">SD_CLK</text>
<text x="74.4" y="84.6">OSC32_2</text>
<text x="80" y="88.2">OSC1</text>
<text x="210.9" y="84.7">C_DP_N</text>
<text x="211.6" y="88.3">C_DP_P</text>
<text x="273.8" y="86.6">SD_MISO</text>
<text x="24.3" y="95.2" transform="rotate(-90 24.3 95.2)">OSC1</text>
<text x="45.5" y="95.2" transform="rotate(-90 45.5 95.2)">OSC2</text>
<text x="75.9" y="95.3">#RESET</text>
<text x="80" y="91.7">OSC2</text>
<text x="187.6" y="91.8">C_TX</text>
<text x="187.6" y="95.3">C_RX</text>
<text x="340.8" y="90.1">LED3</text>
<text x="277.7" y="100.7">SD_WP</text>
<text x="278.1" y="97.2">SD_CD</text>
<text x="340.8" y="107.7">LED2</text>
<text x="79.8" y="109.5">LED2</text>
<text x="79.8" y="113">LED3</text>
<text x="77.7" y="116.6">SD_CS</text>
<text x="74.7" y="123.6">SD_CLK</text>
<text x="340.8" y="123.6">LED1</text>
<text x="72.7" y="127.1">SD_MISO</text>
<text x="72.7" y="130.7">SD_MOSI</text>
<text x="184" y="130.6">DP_N</text>
<text x="184.1" y="127.1">DP_P</text>
<text x="199.8" y="130.7">C_TX</text>
<text x="76.6" y="137.7">SD_WP</text>
<text x="77" y="134.2">SD_CD</text>
<text x="199.6" y="134.2">C_RX</text>
<text x="311.1" y="137.7">TX_P</text>
<text x="184.1" y="141.2">#CS</text>
<text x="195.7" y="141.2">C_DP_P</text>
<text x="71.7" y="144.8">USER_SW</text>
<text x="184.1" y="144.7">SI</text>
<text x="184.1" y="148.2">SO</text>
<text x="195" y="144.7">C_DP_N</text>
<text x="184" y="151.8">CLK</text>
<text x="184.1" y="155.3">LED1</text>
<text x="379.9" y="157.2">LED_B</text>
<text x="24.3" y="171" transform="rotate(-90 24.3 171)">OSCE1</text>
<text x="45.5" y="171" transform="rotate(-90 45.5 171)">OSCE2</text>
<text x="301.6" y="169.5">TX_N</text>
<text x="302.1" y="178.3">RX_P</text>
<text x="379.9" y="183.7">LED_A</text>
<text x="170" y="213.7">LED_A</text>
<text x="292.6" y="210">RX_N</text>
<text x="170" y="217.2">LED_B</text>
<text x="94.9" y="227.7">SO</text>
<text x="170" y="227.8">OSCE1</text>
<text x="170" y="224.3">OSCE2</text>
<text x="96.4" y="231.2">SI</text>
<text x="92.1" y="234.7">CLK</text>
<text x="93.2" y="238.3">#CS</text>
<text x="189" y="238.3">DP_N</text>
<text x="189.6" y="241.8">DP_P</text>
<text x="74.8" y="248.9">#RESET RX_N</text>
<text x="170" y="248.8">TX_P</text>
<text x="90.4" y="252.4">RX_P</text>
<text x="169.9" y="252.3">TX_N</text>
</g>
<g font-size="3.9" fill="#800">
<text x="250.5" y="261">TITLE:</text>
<text x="379.1" y="265.7">REV:</text>
<text x="287.4" y="275.2">Company:</text>
<text x="378.7" y="275.8">Sheet: 1/1</text>
<text x="287.4" y="282.9">Date:</text>
<text x="336.4" y="282.9">Drawn By: maxihunter</text>
</g>
<g font-size="3.2" fill="#800">
<text x="41.6" y="6.8">1</text>
<text x="110.8" y="6.8">2</text>
<text x="179.9" y="6.8">3</text>
<text x="249.1" y="6.8">4</text>
<text x="318.2" y="6.8">5</text>
<text x="4.1" y="41.9">A</text>
<text x="405.9" y="41.9">A</text>
<text x="4.1" y="111.1">B</text>
<text x="405.9" y="111.1">B</text>
<text x="4.1" y="180.2">C</text>
<text x="405.9" y="180.2">C</text>
<text x="4.1" y="249.3">D</text>
<text x="405.9" y="249.3">D</text>
<text x="41.6" y="287.6">1</text>
<text x="110.8" y="287.6">2</text>
<text x="179.9" y="287.6">3</text>
<text x="249.1" y="287.6">4</text>
<text x="318.2" y="287.6">5</text>
</g>
<g font-size="3.2" fill="#000080">
<text x="89.3" y="17.5">KEY1</text>
<text x="89.3" y="20.6">4PINTACTPCBTHTPUSHBUTTON</text>
<text x="184.8" y="23.6">MIC2075-1YMM</text>
<text x="184.8" y="20.4">U3</text>
<text x="249.2" y="21.1">R15</text>
<text x="304.8" y="21">U2</text>
<text x="128.6" y="29.4">DC005-2.0MM</text>
<text x="128.6" y="26.2">DC2</text>
<text x="249.2" y="24.3">10k</text>
<text x="304.8" y="24.2">AMS1117-3.3</text>
<text x="110.8" y="33.6">C16</text>
<text x="249.2" y="34.9">10k</text>
<text x="249.2" y="31.7">R16</text>
<text x="31.4" y="41.9">32768HZ-CRYSTAL_2X6SMD</text>
<text x="31.4" y="38.7">U4</text>
<text x="110.8" y="36.7">100n</text>
<text x="335.8" y="47.3">10uF</text>
<text x="335.8" y="44.1">U9</text>
<text x="349.1" y="47.3">10n</text>
<text x="349.1" y="44.1">C11</text>
<text x="361.4" y="47.3">10n</text>
<text x="361.4" y="44.1">C12</text>
<text x="373.8" y="47.3">10n</text>
<text x="373.8" y="44.1">C13</text>
<text x="386.1" y="47.3">10n</text>
<text x="386.1" y="44.1">C14</text>
<text x="398.5" y="47.3">10n</text>
<text x="398.5" y="44.1">C15</text>
<text x="26.2" y="58.3">C5</text>
<text x="47.3" y="58.3">C4</text>
<text x="248.4" y="58">USB2</text>
<text x="316.9" y="59.5">MT102010142</text>
<text x="316.9" y="56.4">CARD1</text>
<text x="26.2" y="61.4">20p</text>
<text x="47.3" y="61.4">20p</text>
<text x="61.3" y="65.9">BAT1</text>
<text x="133.7" y="65.1">U1</text>
<text x="248.4" y="61.1">TYPE-C 16P QTWT</text>
<text x="364.5" y="65.9">BLUE-0603_R</text>
<text x="364.5" y="62.7">LED4</text>
<text x="61.3" y="69.1">BS-CR2032-8</text>
<text x="133.7" y="68.3">STM32F103C8T6</text>
<text x="384.2" y="70.1">560</text>
<text x="384.2" y="67">R14</text>
<text x="364.5" y="81.8">GREEN-0603_R</text>
<text x="364.5" y="78.6">LED1</text>
<text x="384.2" y="82.8">R13</text>
<text x="384.2" y="86">560</text>
<text x="364.5" y="99.4">RED-0603_R</text>
<text x="364.5" y="96.2">LED2</text>
<text x="384.2" y="100.5">R12</text>
<text x="31.4" y="105.4">1M</text>
<text x="31.4" y="102.2">R2</text>
<text x="384.2" y="103.6">560</text>
<text x="31.4" y="113.9">U5</text>
<text x="364.5" y="112.1">LED3</text>
<text x="31.4" y="117.1">FOXSDLF/080-20</text>
<text x="239.6" y="118">U10</text>
<text x="364.5" y="115.3">RED-0603_R</text>
<text x="384.2" y="119.5">560</text>
<text x="384.2" y="116.3">R11</text>
<text x="239.6" y="121.2">CH340C</text>
<text x="26.2" y="135.5">20p</text>
<text x="26.2" y="132.3">C2</text>
<text x="47.3" y="135.5">20p</text>
<text x="47.3" y="132.3">C1</text>
<text x="304.8" y="141.1">R5</text>
<text x="275.1" y="148">1m</text>
<text x="275.1" y="144.8">L1</text>
<text x="304.8" y="144.2">1k</text>
<text x="349" y="147.6">J00-0065NL</text>
<text x="349" y="144.4">U7</text>
<text x="387.7" y="149.5">200</text>
<text x="387.7" y="146.3">R4</text>
<text x="304.8" y="153.4">R6</text>
<text x="290.8" y="160.6">C6</text>
<text x="304.8" y="156.6">1k</text>
<text x="290.8" y="163.7">100n</text>
<text x="387.7" y="171">R3</text>
<text x="31.4" y="178.1">R9</text>
<text x="387.7" y="174.2">200</text>
<text x="31.4" y="181.3">1M</text>
<text x="266.3" y="185.4">L2</text>
<text x="296" y="184.8">1k</text>
<text x="296" y="181.7">R8</text>
<text x="31.4" y="189.7">U8</text>
<text x="266.3" y="188.5">1m</text>
<text x="31.4" y="192.9">FOXSDLF/080-20</text>
<text x="296" y="197.1">1k</text>
<text x="296" y="194">R7</text>
<text x="85.2" y="202">C10</text>
<text x="131.9" y="200.9">U6</text>
<text x="281.9" y="201.1">C7</text>
<text x="26.2" y="208.2">C8</text>
<text x="47.3" y="208.2">C9</text>
<text x="85.2" y="205.2">10n</text>
<text x="131.9" y="204.1">ENC28J60T-I/SS</text>
<text x="281.9" y="204.3">100n</text>
<text x="26.2" y="211.4">16p</text>
<text x="47.3" y="211.4">16p</text>
<text x="222" y="214.6">TYPE-C 16P QTWT</text>
<text x="222" y="211.4">USB1</text>
<text x="325.3" y="227.6">U11</text>
<text x="338.5" y="227.6">C21</text>
<text x="350.8" y="227.6">C20</text>
<text x="363.2" y="227.6">C19</text>
<text x="375.5" y="227.6">C18</text>
<text x="387.9" y="227.6">C17</text>
<text x="325.3" y="230.7">10uF</text>
<text x="338.5" y="230.7">10n</text>
<text x="350.8" y="230.7">10n</text>
<text x="363.2" y="230.7">10n</text>
<text x="375.5" y="230.7">10n</text>
<text x="387.9" y="230.7">10n</text>
<text x="62.4" y="239.6">10k</text>
<text x="62.4" y="236.4">R1</text>
<text x="63.2" y="255.8">C3</text>
<text x="102" y="257.5">R10</text>
<text x="63.2" y="259">100n</text>
<text x="102" y="260.6">2k 1%</text>
<text x="17" y="267.7">4PINTACTPCBTHTPUSHBUTTON</text>
<text x="17" y="264.6">KEY2</text>
</g>
<g font-size="3.2" fill="#00f">
<text x="87.9" y="25">1</text>
<text x="97" y="25">2</text>
<text x="174.2" y="28.5">1</text>
<text x="197.7" y="28.5">8</text>
<text x="87.9" y="32">3</text>
<text x="97" y="32">4</text>
<text x="174.2" y="32">2</text>
<text x="177.7" y="30.3">EN</text>
<text x="177.7" y="33.8">FLG</text>
<text x="189.5" y="30.3">OUT</text>
<text x="192.5" y="33.8">IN</text>
<text x="197.7" y="35.6">6</text>
<text x="197.7" y="32">7</text>
<text x="292.4" y="32">2</text>
<text x="292.4" y="35.6">3</text>
<text x="295.9" y="33.8">VOUT</text>
<text x="309" y="33.8">VOUT</text>
<text x="319.4" y="32">4</text>
<text x="174.2" y="39.1">4</text>
<text x="177.7" y="40.9">NC</text>
<text x="189.5" y="37.3">OUT</text>
<text x="191.7" y="40.9">NC</text>
<text x="197.7" y="39.1">5</text>
<text x="295.9" y="37.3">VIN</text>
<text x="311.8" y="63.8">1</text>
<text x="315.3" y="65.5">CD/DAT3</text>
<text x="240.8" y="69.1">A9</text>
<text x="246.5" y="70.8">VBUS</text>
<text x="311.8" y="67.3">2</text>
<text x="315.3" y="69.1">CMD</text>
<text x="60.1" y="72.2">1</text>
<text x="68.8" y="72.2">2</text>
<text x="107.2" y="72.6">1</text>
<text x="107.2" y="76.1">2</text>
<text x="110.7" y="74.4">VBAT</text>
<text x="110.7" y="77.9">PC13-TAMPER-RTC</text>
<text x="240.8" y="72.6">B5</text>
<text x="240.8" y="76.1">A8</text>
<text x="246.5" y="74.4">CC2</text>
<text x="246.5" y="77.9">SBU1</text>
<text x="311.8" y="77.9">5</text>
<text x="107.2" y="79.7">3</text>
<text x="107.2" y="83.2">4</text>
<text x="110.7" y="81.4">PC14-OSC32_IN</text>
<text x="154.9" y="81.4">PB9</text>
<text x="162.5" y="83.2">45</text>
<text x="162.5" y="79.7">46</text>
<text x="240.8" y="79.7">B6</text>
<text x="240.8" y="83.2">A7</text>
<text x="246.5" y="81.4">DP2</text>
<text x="315.3" y="79.7">CLK</text>
<text x="107.2" y="86.7">5</text>
<text x="110.7" y="84.9">PC15-OSC32_OUT</text>
<text x="110.7" y="88.5">PD0-OSC_IN</text>
<text x="149.8" y="88.5">BOOT0</text>
<text x="154.9" y="84.9">PB8</text>
<text x="162.5" y="86.7">44</text>
<text x="240.8" y="86.7">A6</text>
<text x="246.5" y="84.9">DN1</text>
<text x="246.5" y="88.5">DP1</text>
<text x="257.1" y="88.5">EH</text>
<text x="263" y="86.7">0</text>
<text x="311.8" y="84.9">7</text>
<text x="311.8" y="88.5">8</text>
<text x="315.3" y="86.7">DAT0</text>
<text x="107.2" y="90.2">6</text>
<text x="107.2" y="93.8">7</text>
<text x="110.7" y="92">PD1-OSC_OUT</text>
<text x="110.7" y="95.5">NRST</text>
<text x="154.9" y="95.5">PB6</text>
<text x="154.9" y="92">PB7</text>
<text x="162.5" y="93.8">42</text>
<text x="162.5" y="90.2">43</text>
<text x="240.8" y="90.2">B7</text>
<text x="240.8" y="93.8">A5</text>
<text x="246.5" y="92">DN2</text>
<text x="246.5" y="95.5">CC1</text>
<text x="309.8" y="95.5">10</text>
<text x="311.8" y="92">9</text>
<text x="315.3" y="90.2">DAT1</text>
<text x="315.3" y="93.8">DAT2</text>
<text x="154.9" y="99.1">PB5</text>
<text x="162.5" y="100.8">40</text>
<text x="162.5" y="97.3">41</text>
<text x="240.8" y="97.3">B8</text>
<text x="240.8" y="100.8">A4</text>
<text x="246.5" y="99.1">SBU2</text>
<text x="309.8" y="99.1">11</text>
<text x="315.3" y="97.3">CD</text>
<text x="315.3" y="100.8">WP</text>
<text x="105.2" y="104.4">10</text>
<text x="105.2" y="107.9">11</text>
<text x="110.7" y="106.1">PA0-WKUP</text>
<text x="154.9" y="106.1">PB3</text>
<text x="154.9" y="102.6">PB4</text>
<text x="162.5" y="107.9">38</text>
<text x="162.5" y="104.4">39</text>
<text x="246.5" y="102.6">VBUS</text>
<text x="105.2" y="111.4">12</text>
<text x="110.7" y="109.6">PA1</text>
<text x="110.7" y="113.2">PA2</text>
<text x="152.9" y="113.2">PA14</text>
<text x="152.9" y="109.6">PA15</text>
<text x="162.5" y="111.4">37</text>
<text x="105.2" y="114.9">13</text>
<text x="105.2" y="118.5">14</text>
<text x="110.7" y="116.7">PA3</text>
<text x="105.2" y="122">15</text>
<text x="105.2" y="125.5">16</text>
<text x="110.7" y="120.2">PA4</text>
<text x="110.7" y="123.8">PA5</text>
<text x="152.9" y="123.8">PA13</text>
<text x="162.5" y="125.5">33</text>
<text x="162.5" y="122">34</text>
<text x="105.2" y="129">17</text>
<text x="110.7" y="127.3">PA6</text>
<text x="110.7" y="130.8">PA7</text>
<text x="152.9" y="130.8">PA11</text>
<text x="152.9" y="127.3">PA12</text>
<text x="162.5" y="129">32</text>
<text x="227.1" y="129">2</text>
<text x="230.6" y="130.8">TXD</text>
<text x="244.4" y="130.8">R232</text>
<text x="254.2" y="129">15</text>
<text x="105.2" y="132.6">18</text>
<text x="105.2" y="136.1">19</text>
<text x="110.7" y="134.3">PB0</text>
<text x="110.7" y="137.9">PB1</text>
<text x="152.9" y="134.3">PA10</text>
<text x="154.9" y="137.9">PA9</text>
<text x="162.5" y="136.1">30</text>
<text x="162.5" y="132.6">31</text>
<text x="227.1" y="132.6">3</text>
<text x="227.1" y="136.1">4</text>
<text x="230.6" y="134.3">RXD</text>
<text x="230.6" y="137.9">V3</text>
<text x="243.5" y="137.9">DTR#</text>
<text x="243.8" y="134.3">RTS#</text>
<text x="254.2" y="136.1">13</text>
<text x="254.2" y="132.6">14</text>
<text x="105.2" y="139.6">20</text>
<text x="105.2" y="143.2">21</text>
<text x="110.7" y="141.4">PB2</text>
<text x="154.9" y="141.4">PA8</text>
<text x="162.5" y="143.2">28</text>
<text x="162.5" y="139.6">29</text>
<text x="227.1" y="139.6">5</text>
<text x="227.1" y="143.2">6</text>
<text x="230.6" y="141.4">D+</text>
<text x="243" y="141.4">DCD#</text>
<text x="254.2" y="143.2">11</text>
<text x="254.2" y="139.6">12</text>
<text x="105.2" y="146.7">22</text>
<text x="110.7" y="144.9">PB10</text>
<text x="110.7" y="148.4">PB11</text>
<text x="152.9" y="148.4">PB14</text>
<text x="152.9" y="144.9">PB15</text>
<text x="162.5" y="146.7">27</text>
<text x="227.1" y="146.7">7</text>
<text x="230.6" y="144.9">D-</text>
<text x="230.6" y="148.4">NC.</text>
<text x="243.3" y="148.4">DSR#</text>
<text x="246.6" y="144.9">RI#</text>
<text x="254.2" y="146.7">10</text>
<text x="152.9" y="155.5">PB12</text>
<text x="152.9" y="152">PB13</text>
<text x="162.5" y="153.7">25</text>
<text x="162.5" y="150.2">26</text>
<text x="227.1" y="150.2">8</text>
<text x="230.6" y="152">OUT#</text>
<text x="243.8" y="152">CTS#</text>
<text x="254.2" y="150.2">9</text>
<text x="336.5" y="155.5">2</text>
<text x="336.5" y="152">1</text>
<text x="340" y="153.7">TX+</text>
<text x="351.2" y="153.7">LED2+</text>
<text x="363.5" y="152">12</text>
<text x="363.5" y="155.5">11</text>
<text x="336.5" y="159">3</text>
<text x="340" y="160.8">RX+</text>
<text x="340" y="157.3">TX-</text>
<text x="352.4" y="157.3">LED2-</text>
<text x="363.4" y="160.8">14</text>
<text x="336.5" y="166.1">5</text>
<text x="336.5" y="162.6">4</text>
<text x="340" y="167.9">5</text>
<text x="340" y="164.3">4</text>
<text x="363.4" y="166.1">13</text>
<text x="336.5" y="173.1">7</text>
<text x="336.5" y="169.6">6</text>
<text x="340" y="171.4">RX-</text>
<text x="363.5" y="173.1">10</text>
<text x="336.5" y="176.7">8</text>
<text x="340" y="178.4">CT</text>
<text x="340" y="174.9">CT</text>
<text x="351.2" y="178.4">LED1+</text>
<text x="352.4" y="174.9">LED1-</text>
<text x="363.5" y="176.7">9</text>
<text x="116" y="208.4">1</text>
<text x="116" y="215.5">3</text>
<text x="119.5" y="210.2">VCAP</text>
<text x="140.2" y="213.7">LEDA</text>
<text x="150.1" y="215.5">26</text>
<text x="150.1" y="211.9">27</text>
<text x="116" y="219">4</text>
<text x="119.5" y="217.2">CLKOUT</text>
<text x="119.5" y="220.8">INT#</text>
<text x="140.2" y="217.2">LEDB</text>
<text x="116" y="222.5">5</text>
<text x="116" y="226.1">6</text>
<text x="119.5" y="224.3">NC</text>
<text x="119.5" y="227.8">SO</text>
<text x="139.7" y="227.8">OSC1</text>
<text x="139.7" y="224.3">OSC2</text>
<text x="150.1" y="226.1">23</text>
<text x="150.1" y="222.5">24</text>
<text x="214.4" y="226.1">B5</text>
<text x="214.4" y="222.5">A9</text>
<text x="220" y="224.3">VBUS</text>
<text x="220" y="227.8">CC2</text>
<text x="116" y="229.6">7</text>
<text x="116" y="233.1">8</text>
<text x="119.5" y="231.4">SI</text>
<text x="214.4" y="233.1">B6</text>
<text x="214.4" y="229.6">A8</text>
<text x="220" y="231.4">SBU1</text>
<text x="116" y="236.6">9</text>
<text x="119.5" y="234.9">SCK</text>
<text x="119.5" y="238.4">CS#</text>
<text x="214.4" y="236.6">A7</text>
<text x="220" y="234.9">DP2</text>
<text x="220" y="238.4">DN1</text>
<text x="114" y="240.2">10</text>
<text x="119.5" y="241.9">RESET#</text>
<text x="214.4" y="243.7">B7</text>
<text x="214.4" y="240.2">A6</text>
<text x="220" y="241.9">DP1</text>
<text x="220" y="245.5">DN2</text>
<text x="230.7" y="241.9">EH</text>
<text x="236.5" y="240.2">0</text>
<text x="114" y="247.2">12</text>
<text x="114" y="250.8">13</text>
<text x="119.5" y="249">TPIN-</text>
<text x="135.4" y="249">TPOUT+</text>
<text x="150.1" y="250.8">16</text>
<text x="150.1" y="247.2">17</text>
<text x="214.4" y="250.8">B8</text>
<text x="214.4" y="247.2">A5</text>
<text x="220" y="249">CC1</text>
<text x="31.5" y="252.5">1</text>
<text x="40.6" y="252.5">2</text>
<text x="114" y="254.3">14</text>
<text x="119.5" y="252.5">TPIN+</text>
<text x="119.5" y="256">RBIAS</text>
<text x="136.5" y="252.5">TPOUT-</text>
<text x="214.4" y="254.3">A4</text>
<text x="220" y="256">VBUS</text>
<text x="220" y="252.5">SBU2</text>
<text x="31.5" y="259.6">3</text>
<text x="40.6" y="259.6">4</text>
</g>
<g font-size="3.2">
<text x="292.4" y="28.5">1</text>
<text x="135.8" y="33.8">1</text>
<text x="174.2" y="35.6">3</text>
<text x="295.9" y="30.3">GND</text>
<text x="135.8" y="37.3">3</text>
<text x="135.8" y="40.9">2</text>
<text x="177.7" y="37.3">GND</text>
<text x="238.8" y="65.5">A12</text>
<text x="246.5" y="67.3">GND</text>
<text x="311.8" y="70.8">3</text>
<text x="150.4" y="77.9">VSS_3</text>
<text x="162.5" y="76.1">47</text>
<text x="315.3" y="72.6">VSS1</text>
<text x="311.8" y="81.4">6</text>
<text x="315.3" y="83.2">VSS2</text>
<text x="107.2" y="97.3">8</text>
<text x="110.7" y="99.1">VSSA</text>
<text x="240.8" y="104.4">A1</text>
<text x="246.5" y="106.1">GND</text>
<text x="309.8" y="102.6">12</text>
<text x="309.8" y="106.1">13</text>
<text x="315.3" y="104.4">GND</text>
<text x="315.3" y="107.9">GND</text>
<text x="162.5" y="118.5">35</text>
<text x="150.4" y="120.2">VSS_2</text>
<text x="227.1" y="125.5">1</text>
<text x="230.6" y="127.3">GND</text>
<text x="105.2" y="150.2">23</text>
<text x="110.7" y="152">VSS_1</text>
<text x="116" y="211.9">2</text>
<text x="119.5" y="213.7">VSS</text>
<text x="212.3" y="219">A12</text>
<text x="220" y="220.8">GND</text>
<text x="135.2" y="231.4">VSSOSC</text>
<text x="150.1" y="233.1">21</text>
<text x="150.1" y="229.6">22</text>
<text x="136.7" y="234.9">VSSPLL</text>
<text x="114" y="243.7">11</text>
<text x="119.5" y="245.5">VSSRX</text>
<text x="138" y="245.5">VSSTX</text>
<text x="150.1" y="243.7">18</text>
<text x="214.4" y="257.8">A1</text>
<text x="220" y="259.6">GND</text>
</g>
<g font-size="3.2" fill="#f00">
<text x="149.9" y="74.4">VDD_3</text>
<text x="162.5" y="72.6">48</text>
<text x="311.8" y="74.4">4</text>
<text x="315.3" y="76.1">VDD</text>
<text x="107.2" y="100.8">9</text>
<text x="110.7" y="102.6">VDDA</text>
<text x="149.9" y="116.7">VDD_2</text>
<text x="162.5" y="114.9">36</text>
<text x="254.2" y="125.5">16</text>
<text x="246.1" y="127.3">VCC</text>
<text x="105.2" y="153.7">24</text>
<text x="110.7" y="155.5">VDD_1</text>
<text x="150.1" y="208.4">28</text>
<text x="141.6" y="210.2">VDD</text>
<text x="134.7" y="220.8">VDDOSC</text>
<text x="150.1" y="219">25</text>
<text x="136.1" y="238.4">VDDPLL</text>
<text x="150.1" y="236.6">20</text>
<text x="137.2" y="241.9">VDDRX</text>
<text x="150.1" y="240.2">19</text>
<text x="137.4" y="256">VDDTX</text>
<text x="150.1" y="254.3">15</text>
</g>
</svg>
